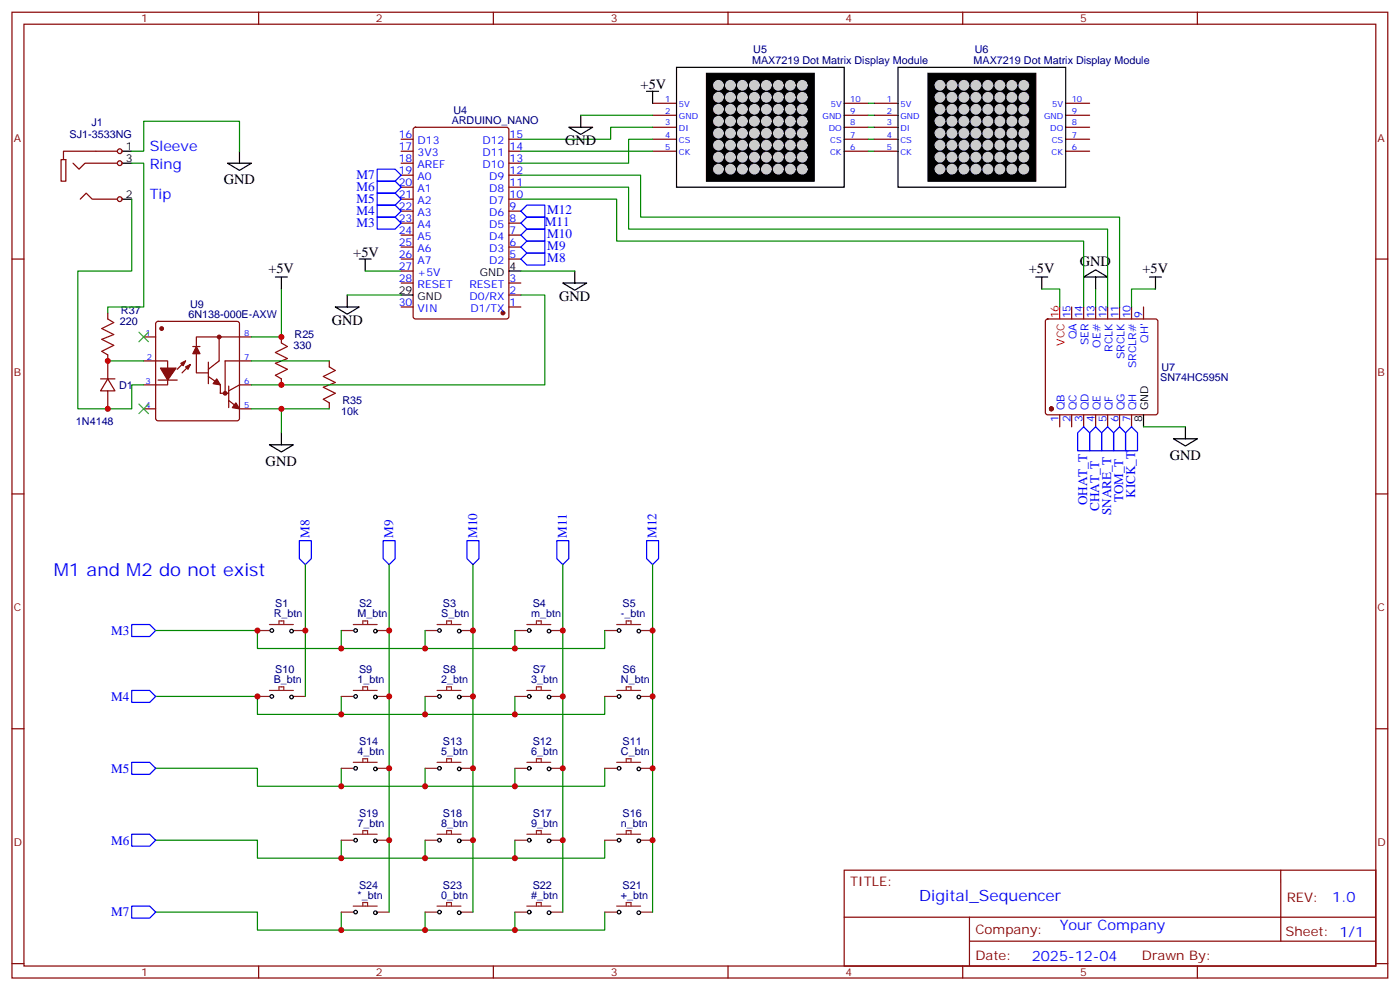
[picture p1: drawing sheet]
<svg xmlns="http://www.w3.org/2000/svg" width="412mm" height="291mm" viewBox="0 0 412 291" stroke-linecap="round" stroke-linejoin="round" font-family="sans-serif">
<g fill="none" stroke="#870000" stroke-width=".35">
<path d="M3.5 3.6h405.4v284.3h-405.4zM7.1 7.1h398.2v277.3h-398.2zM76.2 3.6v3.5M145.3 3.6v3.5M214.5 3.6v3.5M283.6 3.6v3.5M352.8 3.6v3.5M121.9 37.7l.5-.2h26.8l.7 .4v55.3l-.4 .7h-27.1l-.6-.5-.1-55.2zM192.3 30.4h7M192.3 33.9h7M192.3 37.5h7M248.7 30.4h7.1"/>
<path d="M248.7 33.9h7.1M248.7 37.5h7.1M257.5 30.4h7.1M257.5 33.9h7.1M257.5 37.5h7.1M314 30.4h7M314 33.9h7M314 37.5h7M21.5 48l1.8 1.8 1.7-1.8h10.3M23.6 58.6l1.8-1.7 1.8 1.7h8.1M35.3 44.5h-16.6v2.5h-.7v6.3h1.4v-6.3h-.7M118.2 58.6h3.5"/>
<path d="M118.2 55.1h3.5M118.2 51.6h3.5M118.2 48h3.5M118.2 44.5h3.5M118.2 41h3.5M149.9 58.6h3.6M149.9 55.1h3.6M149.9 51.6h3.6M149.9 48h3.6M149.9 44.5h3.6M149.9 41h3.6M192.3 44.5h7"/>
<path d="M192.3 41h7M248.7 44.5h7.1M248.7 41h7.1M257.5 44.5h7.1M257.5 41h7.1M314 44.5h7M314 41h7M3.5 76.3h3.6M118.2 76.3h3.5M118.2 72.7h3.5M118.2 69.2h3.5M118.2 65.7h3.5"/>
<path d="M118.2 62.2h3.5M118.2 79.8h3.5M149.9 76.3h3.6M149.9 72.7h3.6M149.9 69.2h3.6M149.9 65.7h3.6M149.9 62.2h3.6M405.3 76.3h3.6M31.7 92.1v1.8M42.3 99.2h3.6M46.1 94.8l.5-.2h23.2l.5 .2 .3 .5v27.9l-.3 .5-.5 .2h-23.2l-.5-.2-.2-.5v-27.9zM64.6 99.2v7.1l-3.2 2.4"/>
<path d="M74.1 99.2h-16.2v10.6h3.5M82.9 99.2v1.8M118.2 90.4h3.5M118.2 83.3h3.5M149.9 90.4h3.6M149.9 86.9h3.6M149.9 83.3h3.6M308.2 94.1l.5-.2h31.7l.5 .2 .2 .5v26.8l-.2 .5-.5 .2h-31.7l-.5-.2-.2-.5v-26.8zM315.7 90.4v3.5M319.3 90.4v3.5M322.8 90.4v3.5M326.3 90.4v3.5"/>
<path d="M329.8 90.4v3.5M333.4 90.4v3.5M336.9 90.4v3.5M31.7 104.5v1.8M42.3 106.3h7.1v7h-7.1M46.6 111.9h5.6M54.7 106.3l-2.5 2.4M56.1 107.3l-2.5 2.5M56.8 102h2.1M61.4 110.8l3.5 2.5v2.5h2.5M61.4 106.6v6.4M67.4 117.9l3.2 2.5h3.5"/>
<path d="M67.4 113.7v6.3M74.1 106.3h-7.8v9.5M74.1 113.3h-3.5l-3.2 1.8M82.9 111.5v1.8M97 106.3v1.7M97 118.6v1.8M42.3 120.4h3.6M312.2 122.1v3.6M315.7 122.1v3.6M319.3 122.1v3.6M322.8 122.1v3.6M326.3 122.1v3.6"/>
<path d="M329.8 122.1v3.6M333.4 122.1v3.6M3.5 145.4h3.6M405.3 145.4h3.6M3.5 214.6h3.6M405.3 214.6h3.6M248.7 256.2h156.6v28.2h-156.6zM377.3 256.2v20.9M248.7 270h156.5M285.6 277.1h119.6M285.6 270v14.1M3.5 283.7h3.6"/>
<path d="M76.2 284.4v3.5M145.3 284.4v3.5M214.5 284.4v3.5M283.6 284.4v3.5M352.8 284.4v3.5M405.3 283.7h3.6"/>
</g>
<g fill="#870000" stroke="#870000" stroke-width=".35">
<path d="M63.9 111.5l1 1.8-2.1-.3z"/>
<path d="M57.9 102l1 2.1h-2.1z"/>
<path d="M47.3 108.4h4.6l-2.5 3.5z"/>
<path d="M53.3 107l1.4-.7-.7 1.4z"/>
<path d="M54.7 108l1.4-.7-.7 1.4z"/>
<path d="M69.5 118.6l1.1 1.8-2.2-.4z"/>
<circle cx="148.2" cy="92.1" r=".53"/>
<circle cx="309.7" cy="120.4" r=".53"/>
<circle cx="66.3" cy="115.8" r=".53"/>
<circle cx="64.6" cy="99.2" r=".53"/>
<circle cx="47.6" cy="96.7" r=".53"/>
</g>
<g fill="none" stroke="#000" stroke-width=".35">
<path d="M199.3 19.8h49.4v35.3h-49.4zM264.6 19.8h49.4v35.3h-49.4zM167.6 37.5h7l-3.5 2.1zM171.1 33.9v3.6M190.5 26.9h3.5M192.3 26.9v3.5M35.3 48h3.5M35.3 58.6h3.5M35.3 44.5h3.5M105.8 76.3h3.6M107.6 76.3v3.5M149.9 79.8h3.6"/>
<path d="M169.3 79.8v3.5M81.1 81.6h3.6M82.9 81.6v3.5M98.8 90.4h7l-3.5 2.1zM102.3 86.9v3.5M118.2 86.9h3.5M165.8 83.3h7.1l-3.6 2.1zM305.2 81.6h3.5M306.9 81.6v3.5M319.3 81.6l3.5-2.2 3.5 2.2zM322.8 81.6v3.5M338.7 81.6h3.5"/>
<path d="M340.4 81.6v3.5M79.4 131h7l-3.5 2.1zM82.9 127.4v3.6M336.9 122.1v3.6M345.7 129.2h7.1l-3.6 2.1zM349.2 125.7v3.5"/>
<circle cx="80.1" cy="185.6" r=".53"/>
<circle cx="85.9" cy="185.8" r=".53"/>
<circle cx="104.8" cy="185.6" r=".53"/>
<circle cx="110.6" cy="185.8" r=".53"/>
<circle cx="129.5" cy="185.6" r=".53"/>
<circle cx="135.3" cy="185.8" r=".53"/>
<circle cx="155.9" cy="185.6" r=".53"/>
<circle cx="161.7" cy="185.8" r=".53"/>
<circle cx="182.4" cy="185.6" r=".53"/>
<circle cx="188.2" cy="185.8" r=".53"/>
<circle cx="80.1" cy="205" r=".53"/>
<circle cx="85.9" cy="205.2" r=".53"/>
<circle cx="104.8" cy="205" r=".53"/>
<circle cx="110.6" cy="205.2" r=".53"/>
<circle cx="129.5" cy="205" r=".53"/>
<circle cx="135.3" cy="205.2" r=".53"/>
<circle cx="155.9" cy="205" r=".53"/>
<circle cx="161.7" cy="205.2" r=".53"/>
<circle cx="182.4" cy="205" r=".53"/>
<circle cx="188.2" cy="205.2" r=".53"/>
<circle cx="104.8" cy="226.2" r=".53"/>
<circle cx="110.6" cy="226.4" r=".53"/>
<circle cx="129.5" cy="226.2" r=".53"/>
<circle cx="135.3" cy="226.4" r=".53"/>
<circle cx="155.9" cy="226.2" r=".53"/>
<circle cx="161.7" cy="226.4" r=".53"/>
<circle cx="182.4" cy="226.2" r=".53"/>
<circle cx="188.2" cy="226.4" r=".53"/>
<circle cx="104.8" cy="247.4" r=".53"/>
<circle cx="110.6" cy="247.5" r=".53"/>
<circle cx="129.5" cy="247.4" r=".53"/>
<circle cx="135.3" cy="247.5" r=".53"/>
<circle cx="155.9" cy="247.4" r=".53"/>
<circle cx="161.7" cy="247.5" r=".53"/>
<circle cx="182.4" cy="247.4" r=".53"/>
<circle cx="188.2" cy="247.5" r=".53"/>
<circle cx="104.8" cy="268.5" r=".53"/>
<circle cx="110.6" cy="268.7" r=".53"/>
<circle cx="129.5" cy="268.5" r=".53"/>
<circle cx="135.3" cy="268.7" r=".53"/>
<circle cx="155.9" cy="268.5" r=".53"/>
<circle cx="161.7" cy="268.7" r=".53"/>
<circle cx="182.4" cy="268.5" r=".53"/>
<circle cx="188.2" cy="268.7" r=".53"/>
</g>
<path d="M208.1 21.6h31.8v31.7h-31.8zM273.4 21.6h31.8v31.7h-31.8z" fill="#000" stroke="#000" stroke-width=".35"/>
<g fill="#ccc" stroke="#ccc" stroke-width=".35">
<circle cx="211.7" cy="25.1" r="1.41"/>
<circle cx="215.2" cy="25.1" r="1.41"/>
<circle cx="218.7" cy="25.1" r="1.41"/>
<circle cx="222.2" cy="25.1" r="1.41"/>
<circle cx="225.8" cy="25.1" r="1.41"/>
<circle cx="229.3" cy="25.1" r="1.41"/>
<circle cx="232.8" cy="25.1" r="1.41"/>
<circle cx="236.4" cy="25.1" r="1.41"/>
<circle cx="236.4" cy="28.6" r="1.41"/>
<circle cx="232.8" cy="28.6" r="1.41"/>
<circle cx="229.3" cy="28.6" r="1.41"/>
<circle cx="225.8" cy="28.6" r="1.41"/>
<circle cx="222.2" cy="28.6" r="1.41"/>
<circle cx="218.7" cy="28.6" r="1.41"/>
<circle cx="215.2" cy="28.6" r="1.41"/>
<circle cx="211.7" cy="28.6" r="1.41"/>
<circle cx="211.7" cy="35.7" r="1.41"/>
<circle cx="215.2" cy="35.7" r="1.41"/>
<circle cx="218.7" cy="35.7" r="1.41"/>
<circle cx="222.2" cy="35.7" r="1.41"/>
<circle cx="225.8" cy="35.7" r="1.41"/>
<circle cx="229.3" cy="35.7" r="1.41"/>
<circle cx="232.8" cy="35.7" r="1.41"/>
<circle cx="236.4" cy="35.7" r="1.41"/>
<circle cx="236.4" cy="32.2" r="1.41"/>
<circle cx="232.8" cy="32.2" r="1.41"/>
<circle cx="229.3" cy="32.2" r="1.41"/>
<circle cx="225.8" cy="32.2" r="1.41"/>
<circle cx="222.2" cy="32.2" r="1.41"/>
<circle cx="218.7" cy="32.2" r="1.41"/>
<circle cx="215.2" cy="32.2" r="1.41"/>
<circle cx="211.7" cy="32.2" r="1.41"/>
<circle cx="211.7" cy="42.8" r="1.41"/>
<circle cx="215.2" cy="42.8" r="1.41"/>
<circle cx="218.7" cy="42.8" r="1.41"/>
<circle cx="222.2" cy="42.8" r="1.41"/>
<circle cx="225.8" cy="42.8" r="1.41"/>
<circle cx="229.3" cy="42.8" r="1.41"/>
<circle cx="232.8" cy="42.8" r="1.41"/>
<circle cx="236.4" cy="42.8" r="1.41"/>
<circle cx="236.4" cy="39.2" r="1.41"/>
<circle cx="232.8" cy="39.2" r="1.41"/>
<circle cx="229.3" cy="39.2" r="1.41"/>
<circle cx="225.8" cy="39.2" r="1.41"/>
<circle cx="222.2" cy="39.2" r="1.41"/>
<circle cx="218.7" cy="39.2" r="1.41"/>
<circle cx="215.2" cy="39.2" r="1.41"/>
<circle cx="211.7" cy="39.2" r="1.41"/>
<circle cx="211.7" cy="49.8" r="1.41"/>
<circle cx="215.2" cy="49.8" r="1.41"/>
<circle cx="218.7" cy="49.8" r="1.41"/>
<circle cx="222.2" cy="49.8" r="1.41"/>
<circle cx="225.8" cy="49.8" r="1.41"/>
<circle cx="229.3" cy="49.8" r="1.41"/>
<circle cx="232.8" cy="49.8" r="1.41"/>
<circle cx="236.4" cy="49.8" r="1.41"/>
<circle cx="236.4" cy="46.3" r="1.41"/>
<circle cx="232.8" cy="46.3" r="1.41"/>
<circle cx="229.3" cy="46.3" r="1.41"/>
<circle cx="225.8" cy="46.3" r="1.41"/>
<circle cx="222.2" cy="46.3" r="1.41"/>
<circle cx="218.7" cy="46.3" r="1.41"/>
<circle cx="215.2" cy="46.3" r="1.41"/>
<circle cx="211.7" cy="46.3" r="1.41"/>
<circle cx="276.9" cy="25.1" r="1.41"/>
<circle cx="280.5" cy="25.1" r="1.41"/>
<circle cx="284" cy="25.1" r="1.41"/>
<circle cx="287.5" cy="25.1" r="1.41"/>
<circle cx="291" cy="25.1" r="1.41"/>
<circle cx="294.6" cy="25.1" r="1.41"/>
<circle cx="298.1" cy="25.1" r="1.41"/>
<circle cx="301.6" cy="25.1" r="1.41"/>
<circle cx="301.6" cy="28.6" r="1.41"/>
<circle cx="298.1" cy="28.6" r="1.41"/>
<circle cx="294.6" cy="28.6" r="1.41"/>
<circle cx="291" cy="28.6" r="1.41"/>
<circle cx="287.5" cy="28.6" r="1.41"/>
<circle cx="284" cy="28.6" r="1.41"/>
<circle cx="280.5" cy="28.6" r="1.41"/>
<circle cx="276.9" cy="28.6" r="1.41"/>
<circle cx="276.9" cy="35.7" r="1.41"/>
<circle cx="280.5" cy="35.7" r="1.41"/>
<circle cx="284" cy="35.7" r="1.41"/>
<circle cx="287.5" cy="35.7" r="1.41"/>
<circle cx="291" cy="35.7" r="1.41"/>
<circle cx="294.6" cy="35.7" r="1.41"/>
<circle cx="298.1" cy="35.7" r="1.41"/>
<circle cx="301.6" cy="35.7" r="1.41"/>
<circle cx="301.6" cy="32.2" r="1.41"/>
<circle cx="298.1" cy="32.2" r="1.41"/>
<circle cx="294.6" cy="32.2" r="1.41"/>
<circle cx="291" cy="32.2" r="1.41"/>
<circle cx="287.5" cy="32.2" r="1.41"/>
<circle cx="284" cy="32.2" r="1.41"/>
<circle cx="280.5" cy="32.2" r="1.41"/>
<circle cx="276.9" cy="32.2" r="1.41"/>
<circle cx="276.9" cy="42.8" r="1.41"/>
<circle cx="280.5" cy="42.8" r="1.41"/>
<circle cx="284" cy="42.8" r="1.41"/>
<circle cx="287.5" cy="42.8" r="1.41"/>
<circle cx="291" cy="42.8" r="1.41"/>
<circle cx="294.6" cy="42.8" r="1.41"/>
<circle cx="298.1" cy="42.8" r="1.41"/>
<circle cx="301.6" cy="42.8" r="1.41"/>
<circle cx="301.6" cy="39.2" r="1.41"/>
<circle cx="298.1" cy="39.2" r="1.41"/>
<circle cx="294.6" cy="39.2" r="1.41"/>
<circle cx="291" cy="39.2" r="1.41"/>
<circle cx="287.5" cy="39.2" r="1.41"/>
<circle cx="284" cy="39.2" r="1.41"/>
<circle cx="280.5" cy="39.2" r="1.41"/>
<circle cx="276.9" cy="39.2" r="1.41"/>
<circle cx="276.9" cy="49.8" r="1.41"/>
<circle cx="280.5" cy="49.8" r="1.41"/>
<circle cx="284" cy="49.8" r="1.41"/>
<circle cx="287.5" cy="49.8" r="1.41"/>
<circle cx="291" cy="49.8" r="1.41"/>
<circle cx="294.6" cy="49.8" r="1.41"/>
<circle cx="298.1" cy="49.8" r="1.41"/>
<circle cx="301.6" cy="49.8" r="1.41"/>
<circle cx="301.6" cy="46.3" r="1.41"/>
<circle cx="298.1" cy="46.3" r="1.41"/>
<circle cx="294.6" cy="46.3" r="1.41"/>
<circle cx="291" cy="46.3" r="1.41"/>
<circle cx="287.5" cy="46.3" r="1.41"/>
<circle cx="284" cy="46.3" r="1.41"/>
<circle cx="280.5" cy="46.3" r="1.41"/>
<circle cx="276.9" cy="46.3" r="1.41"/>
</g>
<g fill="none" stroke="#008700" stroke-width=".35">
<path d="M171.1 33.9h21.2M192.3 37.5h-12.4v3.5h-26.4M255.8 30.4h1.7M255.8 33.9h1.7M255.8 37.5h1.7M153.5 55.1h31.7v12.4h141.1v22.9M153.5 58.6h28.2v12.4h137.6v19.4M153.5 51.6h35.2v12.3h141.1v26.5M153.5 44.5h38.8M192.3 41h-7.1v7h-31.7M255.8 41h1.7M255.8 44.5h1.7"/>
<path d="M107.6 79.8h10.6M153.5 79.8h15.8M82.9 85.1v14.1h-8.8M102.3 86.9h15.9M153.5 86.9h7v26.4h-86.4M306.9 85.1h5.3v5.3M322.8 85.1v5.3M340.4 85.1h-7v5.3M31.7 106.3h10.6M74.1 106.3h22.9M74.1 120.4h8.8v7M82.9 120.4h14.1"/>
<path d="M336.9 125.7h12.3M90 166.2v38.8M114.7 166.2v102.3M139.3 166.2v102.3M165.8 166.2v102.3M192.3 166.2v102.3M45.9 185.6h29.9v5.3h24.7v-5.3M125.2 185.6v5.3h-24.7M151.7 185.6v5.3h-26.5M178.2 185.6v5.3h-26.5M45.9 205h29.9v5.3h24.7v-5.3M125.2 205v5.3h-24.7"/>
<path d="M151.7 205v5.3h-26.5M178.2 205v5.3h-26.5M45.9 226.2h29.9v5.3h24.7v-5.3M125.2 226.2v5.3h-24.7M151.7 226.2v5.3h-26.5M178.2 226.2v5.3h-26.5M45.9 247.4h29.9v5.3h24.7v-5.3M125.2 247.4v5.3h-24.7M151.7 247.4v5.3h-26.5M178.2 247.4v5.3h-26.5M45.9 268.5h29.9v5.3h24.7v-5.3M125.2 268.5v5.3h-24.7"/>
<path d="M151.7 268.5v5.3h-26.5M178.2 268.5v5.3h-26.5"/>
</g>
<path d="M312.2 90.4v3.5" fill="none" stroke="#f00" stroke-width=".35"/>
<g fill="none" stroke="#00f" stroke-width=".35">
<path d="M111.1 49.8h5.3l1.8 1.8-1.8 1.7h-5.3zM111.1 53.3h5.3l1.8 1.8-1.8 1.8h-5.3zM111.1 56.9h5.3l1.8 1.7-1.8 1.8h-5.3zM111.1 60.4h5.3l1.8 1.8-1.8 1.7h-5.3zM111.1 63.9h5.3l1.8 1.8-1.8 1.8h-5.3zM155.2 60.4h5.3v3.5h-5.3l-1.7-1.7zM155.2 63.9h5.3v3.6h-5.3l-1.7-1.8zM155.2 67.5h5.3v3.5h-5.3l-1.7-1.8zM155.2 71h5.3v3.5h-5.3l-1.7-1.8zM155.2 74.5h5.3v3.5h-5.3l-1.7-1.7zM317.5 127.4l1.8-1.7 1.7 1.7v5.3h-3.5zM321 127.4l1.8-1.7 1.8 1.7v5.3h-3.6z"/>
<path d="M326.3 125.7l1.8 1.7v5.3h-3.5v-5.3zM328.1 127.4l1.7-1.7 1.8 1.7v5.3h-3.5zM333.4 125.7l1.7 1.7v5.3h-3.5v-5.3zM88.2 159.2h3.5v5.3l-1.7 1.7-1.8-1.7zM112.9 159.2h3.5v5.3l-1.7 1.7-1.8-1.7zM137.6 159.2h3.5v5.3l-1.8 1.7-1.7-1.7zM164 159.2h3.6v5.3l-1.8 1.7-1.8-1.7zM190.5 159.2h3.5v5.3l-1.7 1.7-1.8-1.7zM38.8 183.9h5.3l1.8 1.7-1.8 1.8h-5.3zM38.8 203.3h5.3l1.8 1.7-1.8 1.8h-5.3zM38.8 224.4h5.3l1.8 1.8-1.8 1.8h-5.3zM38.8 245.6h5.3l1.8 1.8-1.8 1.7h-5.3z"/>
<path d="M38.8 266.8h5.3l1.8 1.7-1.8 1.8h-5.3z"/>
</g>
<g fill="none" stroke="#8c2424" stroke-width=".35">
<path d="M75.8 185.6h3.6M79.4 183.9h7M82.2 183.9v-1.1h1.4v1.1M86.4 185.6h3.6M100.5 185.6h3.6M104.1 183.9h7M106.9 183.9v-1.1h1.4v1.1M111.1 185.6h3.6M125.2 185.6h3.6M128.8 183.9h7M131.6 183.9v-1.1h1.4v1.1M135.8 185.6h3.5"/>
<path d="M151.7 185.6h3.5M155.2 183.9h7.1M158 183.9v-1.1h1.5v1.1M162.3 185.6h3.5M178.2 185.6h3.5M181.7 183.9h7M184.5 183.9v-1.1h1.4v1.1M188.7 185.6h3.6M75.8 205h3.6M79.4 203.3h7M82.2 203.3v-1.1h1.4v1.1M86.4 205h3.6"/>
<path d="M100.5 205h3.6M104.1 203.3h7M106.9 203.3v-1.1h1.4v1.1M111.1 205h3.6M125.2 205h3.6M128.8 203.3h7M131.6 203.3v-1.1h1.4v1.1M135.8 205h3.5M151.7 205h3.5M155.2 203.3h7.1M158 203.3v-1.1h1.5v1.1M162.3 205h3.5"/>
<path d="M178.2 205h3.5M181.7 203.3h7M184.5 203.3v-1.1h1.4v1.1M188.7 205h3.6M100.5 226.2h3.6M104.1 224.4h7M106.9 224.4v-1h1.4v1M111.1 226.2h3.6M125.2 226.2h3.6M128.8 224.4h7M131.6 224.4v-1h1.4v1M135.8 226.2h3.5"/>
<path d="M151.7 226.2h3.5M155.2 224.4h7.1M158 224.4v-1h1.5v1M162.3 226.2h3.5M178.2 226.2h3.5M181.7 224.4h7M184.5 224.4v-1h1.4v1M188.7 226.2h3.6M100.5 247.4h3.6M104.1 245.6h7M106.9 245.6v-1.1h1.4v1.1M111.1 247.4h3.6"/>
<path d="M125.2 247.4h3.6M128.8 245.6h7M131.6 245.6v-1.1h1.4v1.1M135.8 247.4h3.5M151.7 247.4h3.5M155.2 245.6h7.1M158 245.6v-1.1h1.5v1.1M162.3 247.4h3.5M178.2 247.4h3.5M181.7 245.6h7M184.5 245.6v-1.1h1.4v1.1M188.7 247.4h3.6"/>
<path d="M100.5 268.5h3.6M104.1 266.8h7M106.9 266.8v-1.1h1.4v1.1M111.1 268.5h3.6M125.2 268.5h3.6M128.8 266.8h7M131.6 266.8v-1.1h1.4v1.1M135.8 268.5h3.5M151.7 268.5h3.5M155.2 266.8h7.1M158 266.8v-1.1h1.5v1.1M162.3 268.5h3.5"/>
<path d="M178.2 268.5h3.5M181.7 266.8h7M184.5 266.8v-1.1h1.4v1.1M188.7 268.5h3.6"/>
</g>
<path d="M31.7 93.9l1.8 1.1-3.5 1.7 3.5 1.8-3.5 1.4 3.5 1.8-3.5 1.7 1.7 1.1M82.9 101l1.8 1-3.6 1.8 3.6 1.8-3.6 1.4 3.6 1.7-3.6 1.8 1.8 1M97 108l1.8 1.1-3.6 1.7 3.6 1.8-3.6 1.4 3.6 1.8-3.6 1.7 1.8 1.1" fill="none" stroke="#a10000" stroke-width=".35"/>
<g fill="#f0f0f0" stroke="#870000" stroke-width=".35">
<circle cx="35.3" cy="58.6" r=".71"/>
<circle cx="35.3" cy="48" r=".71"/>
<circle cx="35.3" cy="44.5" r=".71"/>
</g>
<path d="M38.8 48h3.5v42.4h-10.6v1.7M38.8 58.6v21.2h-15.9v40.6h15.9v-7.1h3.5M38.8 44.5h3.5v-8.8h28.3v8.8" fill="none" stroke="#008700" stroke-width=".35"/>
<path d="M67 48h7.1l-3.5 2.2zM70.6 44.5v3.5" fill="none" stroke="#000" stroke-width=".35"/>
<path d="M29.6 111.5h4.3M31.7 111.5l2.2 3.6h-4.3zM31.7 106.3v5.2M31.7 115.1v5.3" fill="none" stroke="#870000" stroke-width=".35"/>
<path d="M40.9 97.8l2.8 2.8M43.7 97.8l-2.8 2.8M40.9 119l2.8 2.8M43.7 119l-2.8 2.8" fill="none" stroke="#3c3" stroke-width=".35"/>
<g fill="#c00">
<circle cx="75.8" cy="185.6" r=".88"/>
<circle cx="100.5" cy="190.9" r=".88"/>
<circle cx="125.2" cy="190.9" r=".88"/>
<circle cx="151.7" cy="190.9" r=".88"/>
<circle cx="151.7" cy="210.3" r=".88"/>
<circle cx="125.2" cy="210.3" r=".88"/>
<circle cx="100.5" cy="210.3" r=".88"/>
<circle cx="75.8" cy="205" r=".88"/>
<circle cx="151.7" cy="231.5" r=".88"/>
<circle cx="125.2" cy="231.5" r=".88"/>
<circle cx="100.5" cy="231.5" r=".88"/>
<circle cx="151.7" cy="252.7" r=".88"/>
<circle cx="125.2" cy="252.7" r=".88"/>
<circle cx="100.5" cy="252.7" r=".88"/>
<circle cx="151.7" cy="273.8" r=".88"/>
<circle cx="125.2" cy="273.8" r=".88"/>
<circle cx="100.5" cy="273.8" r=".88"/>
<circle cx="90" cy="185.6" r=".88"/>
<circle cx="114.7" cy="185.6" r=".88"/>
<circle cx="114.7" cy="205" r=".88"/>
<circle cx="114.7" cy="226.2" r=".88"/>
<circle cx="114.7" cy="247.4" r=".88"/>
<circle cx="139.3" cy="185.6" r=".88"/>
<circle cx="139.3" cy="205" r=".88"/>
<circle cx="139.3" cy="226.2" r=".88"/>
<circle cx="139.3" cy="247.4" r=".88"/>
<circle cx="165.8" cy="185.6" r=".88"/>
<circle cx="165.8" cy="205" r=".88"/>
<circle cx="165.8" cy="226.2" r=".88"/>
<circle cx="165.8" cy="247.4" r=".88"/>
<circle cx="192.3" cy="185.6" r=".88"/>
<circle cx="192.3" cy="205" r=".88"/>
<circle cx="192.3" cy="226.2" r=".88"/>
<circle cx="192.3" cy="247.4" r=".88"/>
<circle cx="82.9" cy="120.4" r=".88"/>
<circle cx="82.9" cy="99.2" r=".88"/>
<circle cx="82.9" cy="113.3" r=".88"/>
<circle cx="31.8" cy="106.3" r=".88"/>
<circle cx="31.8" cy="120.4" r=".88"/>
</g>
<text font-size="5.3" fill="#00f" x="15.8" y="169.6">M1 and M2 do not exist</text>
<text font-size="4.6" fill="#00f" x="270.8" y="265.2">Digital_Sequencer</text>
<g font-size="4.2">
<text x="188.7" y="26.2">+5V</text>
<text x="166.5" y="42.8">GND</text>
<text x="65.9" y="54.2">GND</text>
<text x="104.1" y="75.6">+5V</text>
<text x="79.1" y="80.3">+5V</text>
<text x="303.1" y="80.3">+5V</text>
<text x="318.1" y="78.2">GND</text>
<text x="336.6" y="80.3">+5V</text>
<text x="164.7" y="88.6">GND</text>
<text x="97.7" y="95.7">GND</text>
<text x="78.3" y="137.1">GND</text>
<text x="344.6" y="135.4">GND</text>
</g>
<g font-size="4.2" fill="#00f">
<text x="44.1" y="44.5">Sleeve</text>
<text x="44.1" y="49.8">Ring</text>
<text x="44.1" y="58.6">Tip</text>
<text x="392.5" y="265.4">1.0</text>
<text x="312.2" y="273.8">Your Company</text>
<text x="304" y="282.8">2025-12-04</text>
</g>
<g font-size="3.9" fill="#00f">
<text x="105" y="52.8">M7</text>
<text x="105" y="56.4">M6</text>
<text x="105" y="59.9">M5</text>
<text x="105" y="63.4">M4</text>
<text x="161.2" y="63">M12</text>
<text x="105" y="67">M3</text>
<text x="160.5" y="66.6">M11</text>
<text x="161.2" y="70.1">M10</text>
<text x="161.2" y="77.2">M8</text>
<text x="161.3" y="73.6">M9</text>
<text x="320.3" y="148.8" transform="rotate(-90 320.3 148.8)">OHAT_T</text>
<text x="330.9" y="147.9" transform="rotate(-90 330.9 147.9)">TOM_T</text>
<text x="334.4" y="146.6" transform="rotate(-90 334.4 146.6)">KICK_T</text>
<text x="323.8" y="150.4" transform="rotate(-90 323.8 150.4)">CHAT_T</text>
<text x="327.4" y="151.7" transform="rotate(-90 327.4 151.7)">SNARE_T</text>
<text x="91.1" y="158.5" transform="rotate(-90 91.1 158.5)">M8</text>
<text x="115.9" y="158.5" transform="rotate(-90 115.9 158.5)">M9</text>
<text x="140.5" y="158.5" transform="rotate(-90 140.5 158.5)">M10</text>
<text x="167" y="158.5" transform="rotate(-90 167 158.5)">M11</text>
<text x="193.5" y="158.5" transform="rotate(-90 193.5 158.5)">M12</text>
<text x="32.7" y="186.9">M3</text>
<text x="32.7" y="206.3">M4</text>
<text x="32.7" y="227.5">M5</text>
<text x="32.7" y="248.6">M6</text>
<text x="32.7" y="269.8">M7</text>
</g>
<g font-size="3.9" fill="#800">
<text x="250.5" y="260.8">TITLE:</text>
<text x="379.1" y="265.4">REV:</text>
<text x="287.4" y="275">Company:</text>
<text x="378.7" y="275.6">Sheet: 1/1</text>
<text x="287.4" y="282.6">Date:</text>
<text x="336.4" y="282.7">Drawn By:</text>
</g>
<g font-size="3.2" fill="#800">
<text x="41.6" y="6.6">1</text>
<text x="110.8" y="6.6">2</text>
<text x="179.9" y="6.6">3</text>
<text x="249.1" y="6.6">4</text>
<text x="318.2" y="6.6">5</text>
<text x="4.1" y="41.7">A</text>
<text x="405.9" y="41.7">A</text>
<text x="4.1" y="110.8">B</text>
<text x="405.9" y="110.8">B</text>
<text x="4.1" y="180">C</text>
<text x="405.9" y="180">C</text>
<text x="4.1" y="249.1">D</text>
<text x="405.9" y="249.1">D</text>
<text x="41.6" y="287.4">1</text>
<text x="110.8" y="287.4">2</text>
<text x="179.9" y="287.4">3</text>
<text x="249.1" y="287.4">4</text>
<text x="318.2" y="287.4">5</text>
</g>
<g font-size="3.2" fill="#000080">
<text x="221.9" y="15.6">U5</text>
<text x="287.2" y="15.6">U6</text>
<text x="221.6" y="18.8">MAX7219 Dot Matrix Display Module</text>
<text x="286.9" y="18.8">MAX7219 Dot Matrix Display Module</text>
<text x="133.6" y="33.4">U4</text>
<text x="20.5" y="40.5">SJ1-3533NG</text>
<text x="27" y="37.1">J1</text>
<text x="133.1" y="36.4">ARDUINO_NANO</text>
<text x="35.3" y="95.7">220</text>
<text x="35.6" y="92.5">R37</text>
<text x="55.5" y="93.6">6N138-000E-AXW</text>
<text x="56" y="90.6">U9</text>
<text x="86.8" y="99.6">R25</text>
<text x="86.4" y="102.7">330</text>
<text x="341.8" y="112.3">SN74HC595N</text>
<text x="342.2" y="109.1">U7</text>
<text x="35.1" y="114.6">D1</text>
<text x="100.9" y="119">R35</text>
<text x="22.4" y="125.2">1N4148</text>
<text x="100.5" y="122.1">10k</text>
<text x="81.1" y="178.8">S1</text>
<text x="105.8" y="178.8">S2</text>
<text x="130.5" y="178.8">S3</text>
<text x="157" y="178.8">S4</text>
<text x="183.4" y="178.8">S5</text>
<text x="80.6" y="181.8">R_btn</text>
<text x="105.3" y="181.8">M_btn</text>
<text x="130" y="181.8">S_btn</text>
<text x="156.5" y="181.8">m_btn</text>
<text x="182.9" y="181.8">-_btn</text>
<text x="80.6" y="201.2">B_btn</text>
<text x="81.1" y="198.2">S10</text>
<text x="105.3" y="201.2">1_btn</text>
<text x="105.8" y="198.2">S9</text>
<text x="130" y="201.2">2_btn</text>
<text x="130.5" y="198.2">S8</text>
<text x="156.5" y="201.2">3_btn</text>
<text x="157" y="198.2">S7</text>
<text x="182.9" y="201.2">N_btn</text>
<text x="183.4" y="198.2">S6</text>
<text x="105.8" y="219.4">S14</text>
<text x="130.5" y="219.4">S13</text>
<text x="157" y="219.4">S12</text>
<text x="183.4" y="219.4">S11</text>
<text x="105.3" y="222.3">4_btn</text>
<text x="130" y="222.3">5_btn</text>
<text x="156.5" y="222.3">6_btn</text>
<text x="182.9" y="222.3">C_btn</text>
<text x="105.3" y="243.5">7_btn</text>
<text x="105.8" y="240.5">S19</text>
<text x="130" y="243.5">8_btn</text>
<text x="130.5" y="240.5">S18</text>
<text x="156.5" y="243.5">9_btn</text>
<text x="157" y="240.5">S17</text>
<text x="182.9" y="243.5">n_btn</text>
<text x="183.4" y="240.5">S16</text>
<text x="105.8" y="261.7">S24</text>
<text x="130.5" y="261.7">S23</text>
<text x="157" y="261.7">S22</text>
<text x="183.4" y="261.7">S21</text>
<text x="105.3" y="264.7">*_btn</text>
<text x="130" y="264.7">0_btn</text>
<text x="156.5" y="264.7">#_btn</text>
<text x="182.9" y="264.7">+_btn</text>
</g>
<g font-size="3.2" fill="#00f">
<text x="117.5" y="40.6">16</text>
<text x="150.1" y="40.6">15</text>
<text x="117.5" y="44.2">17</text>
<text x="117.5" y="47.7">18</text>
<text x="123" y="42.4">D13</text>
<text x="123" y="45.9">3V3</text>
<text x="142.1" y="45.9">D11</text>
<text x="142.1" y="42.4">D12</text>
<text x="150.1" y="47.7">13</text>
<text x="150.1" y="44.2">14</text>
<text x="117.5" y="51.2">19</text>
<text x="123" y="49.5">AREF</text>
<text x="123" y="53">A0</text>
<text x="142.1" y="49.5">D10</text>
<text x="144.2" y="53">D9</text>
<text x="150.1" y="51.2">12</text>
<text x="117.5" y="54.8">20</text>
<text x="117.5" y="58.3">21</text>
<text x="123" y="56.5">A1</text>
<text x="144.2" y="56.5">D8</text>
<text x="150.1" y="58.3">10</text>
<text x="150.1" y="54.8">11</text>
<text x="117.5" y="61.8">22</text>
<text x="117.5" y="65.3">23</text>
<text x="123" y="60">A2</text>
<text x="123" y="63.6">A3</text>
<text x="144.2" y="63.6">D6</text>
<text x="144.2" y="60">D7</text>
<text x="150.1" y="65.3">8</text>
<text x="150.1" y="61.8">9</text>
<text x="117.5" y="68.9">24</text>
<text x="123" y="67.1">A4</text>
<text x="123" y="70.6">A5</text>
<text x="144.2" y="70.6">D4</text>
<text x="144.2" y="67.1">D5</text>
<text x="150.1" y="68.9">7</text>
<text x="117.5" y="72.4">25</text>
<text x="117.5" y="75.9">26</text>
<text x="123" y="74.2">A6</text>
<text x="123" y="77.7">A7</text>
<text x="144.2" y="77.7">D2</text>
<text x="144.2" y="74.2">D3</text>
<text x="150.1" y="75.9">5</text>
<text x="150.1" y="72.4">6</text>
<text x="117.5" y="79.4">27</text>
<text x="117.5" y="83">28</text>
<text x="123" y="81.2">+5V</text>
<text x="150.1" y="83">3</text>
<text x="123" y="84.7">RESET</text>
<text x="138.3" y="84.7">RESET</text>
<text x="138.3" y="88.3">D0/RX</text>
<text x="150.1" y="86.5">2</text>
<text x="117.5" y="90">30</text>
<text x="123" y="91.8">VIN</text>
<text x="138.6" y="91.8">D1/TX</text>
<text x="150.1" y="90">1</text>
<text x="315.4" y="93.7" transform="rotate(-90 315.4 93.7)">15</text>
<text x="318.9" y="93.7" transform="rotate(-90 318.9 93.7)">14</text>
<text x="322.4" y="93.7" transform="rotate(-90 322.4 93.7)">13</text>
<text x="326" y="93.7" transform="rotate(-90 326 93.7)">12</text>
<text x="329.5" y="93.7" transform="rotate(-90 329.5 93.7)">11</text>
<text x="333" y="93.7" transform="rotate(-90 333 93.7)">10</text>
<text x="336.5" y="93.7" transform="rotate(-90 336.5 93.7)">9</text>
<text x="317.1" y="99.9" transform="rotate(-90 317.1 99.9)">QA</text>
<text x="320.7" y="101.6" transform="rotate(-90 320.7 101.6)">SER</text>
<text x="338.3" y="100.9" transform="rotate(-90 338.3 100.9)">QH'</text>
<text x="324.2" y="102.3" transform="rotate(-90 324.2 102.3)">OE#</text>
<text x="327.7" y="103.6" transform="rotate(-90 327.7 103.6)">RCLK</text>
<text x="331.3" y="105.8" transform="rotate(-90 331.3 105.8)">SRCLK</text>
<text x="334.8" y="108.4" transform="rotate(-90 334.8 108.4)">SRCLR#</text>
<text x="311.9" y="124.3" transform="rotate(-90 311.9 124.3)">1</text>
<text x="313.6" y="120.8" transform="rotate(-90 313.6 120.8)">QB</text>
<text x="315.4" y="124.3" transform="rotate(-90 315.4 124.3)">2</text>
<text x="317.1" y="120.8" transform="rotate(-90 317.1 120.8)">QC</text>
<text x="318.9" y="124.3" transform="rotate(-90 318.9 124.3)">3</text>
<text x="320.7" y="120.8" transform="rotate(-90 320.7 120.8)">QD</text>
<text x="322.4" y="124.3" transform="rotate(-90 322.4 124.3)">4</text>
<text x="324.2" y="120.8" transform="rotate(-90 324.2 120.8)">QE</text>
<text x="326" y="124.3" transform="rotate(-90 326 124.3)">5</text>
<text x="327.7" y="120.8" transform="rotate(-90 327.7 120.8)">QF</text>
<text x="329.5" y="124.3" transform="rotate(-90 329.5 124.3)">6</text>
<text x="331.3" y="120.8" transform="rotate(-90 331.3 120.8)">QG</text>
<text x="333" y="124.3" transform="rotate(-90 333 124.3)">7</text>
<text x="334.8" y="120.8" transform="rotate(-90 334.8 120.8)">QH</text>
</g>
<g font-size="3.2">
<text x="37" y="47.7">3</text>
<text x="37" y="44.2">1</text>
<text x="37" y="58.3">2</text>
<text x="141.3" y="81.2">GND</text>
<text x="150.1" y="79.4">4</text>
<text x="117.5" y="86.5">29</text>
<text x="123" y="88.3">GND</text>
<text x="336.5" y="124.3" transform="rotate(-90 336.5 124.3)">8</text>
<text x="338.3" y="120.8" transform="rotate(-90 338.3 120.8)">GND</text>
</g>
<g font-size="3.2" fill="#f00">
<text x="311.9" y="93.7" transform="rotate(-90 311.9 93.7)">16</text>
<text x="313.6" y="101.8" transform="rotate(-90 313.6 101.8)">VCC</text>
</g>
<g font-size="2.5" fill="#00f">
<text x="196" y="30.1">1</text>
<text x="196" y="33.6">2</text>
<text x="200" y="31.5">5V</text>
<text x="200" y="35">GND</text>
<text x="242.3" y="35">GND</text>
<text x="244.7" y="31.5">5V</text>
<text x="250.5" y="33.6">9</text>
<text x="250.5" y="30.1">10</text>
<text x="261.2" y="30.1">1</text>
<text x="261.2" y="33.6">2</text>
<text x="265.3" y="31.5">5V</text>
<text x="265.3" y="35">GND</text>
<text x="307.6" y="35">GND</text>
<text x="310" y="31.5">5V</text>
<text x="315.7" y="33.6">9</text>
<text x="315.7" y="30.1">10</text>
<text x="196" y="36.8">3</text>
<text x="196" y="40.6">4</text>
<text x="200" y="38.5">DI</text>
<text x="244.2" y="38.5">DO</text>
<text x="250.5" y="40.6">7</text>
<text x="250.5" y="36.8">8</text>
<text x="261.2" y="36.8">3</text>
<text x="261.2" y="40.6">4</text>
<text x="265.3" y="38.5">DI</text>
<text x="309.4" y="38.5">DO</text>
<text x="315.7" y="40.6">7</text>
<text x="315.7" y="36.8">8</text>
<text x="196" y="44.2">5</text>
<text x="200" y="42.1">CS</text>
<text x="200" y="45.6">CK</text>
<text x="244.6" y="45.6">CK</text>
<text x="244.6" y="42.1">CS</text>
<text x="250.5" y="44.2">6</text>
<text x="261.2" y="44.2">5</text>
<text x="265.3" y="42.1">CS</text>
<text x="265.3" y="45.6">CK</text>
<text x="309.8" y="45.6">CK</text>
<text x="309.9" y="42.1">CS</text>
<text x="315.7" y="44.2">6</text>
<text x="42.9" y="98.8">1</text>
<text x="72" y="98.8">8</text>
<text x="43.2" y="105.9">2</text>
<text x="72" y="105.9">7</text>
<text x="42.9" y="113">3</text>
<text x="72" y="113">6</text>
<text x="42.9" y="120">4</text>
<text x="72" y="120">5</text>
</g>
</svg>
